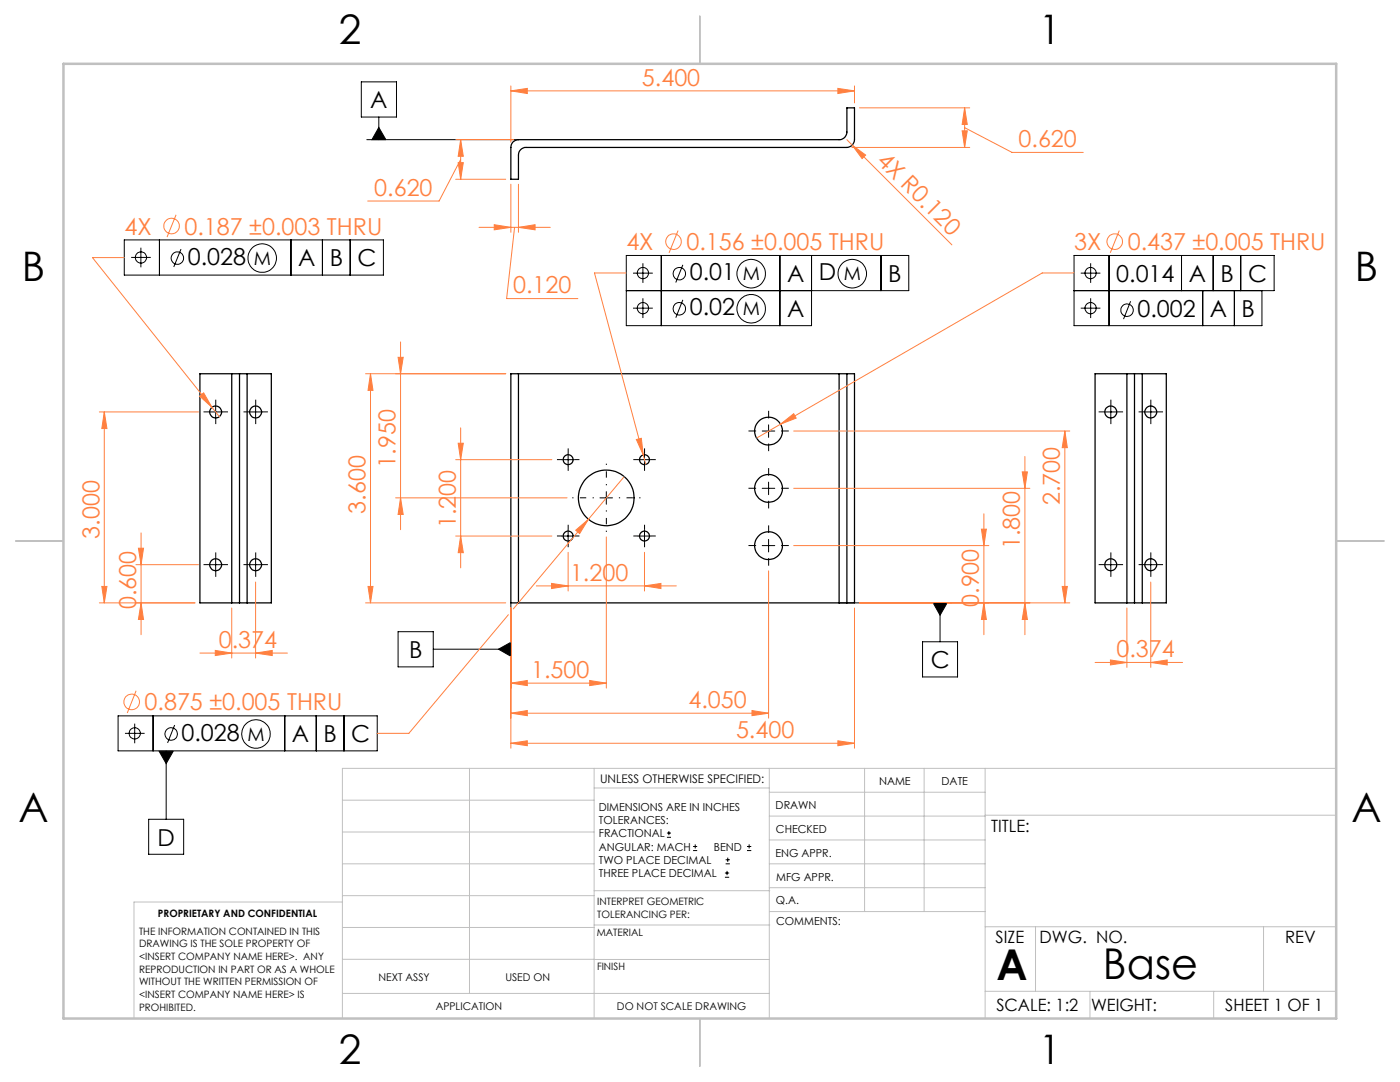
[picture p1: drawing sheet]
<svg xmlns="http://www.w3.org/2000/svg" width="279mm" height="216mm" viewBox="0 0 279 216" stroke-linecap="round" stroke-linejoin="round" font-family="sans-serif">
<g fill="none" stroke="#000" stroke-width=".25">
<path d="M102.4 28.3l.5-.3 .6-.1h64a1.51 1.51 0 0 0 1.5-1.5v-4.9h1.5v6.4a1.57 1.57 0 0 1-1.5 1.5h-64a1.51 1.51 0 0 0-1.5 1.5v4.9h-1.5v-6.4l.1-.6zM46.2 74.6h1.6M46.2 74.6h-6.3v45.7h6.3M46.2 74.6v45.7M47.8 74.6h1.5M47.8 74.6v45.7M49.3 74.6h4.9v45.7h-4.9M49.3 74.6v45.7M103.5 74.6h-1.5v45.7h1.5M103.5 74.6v45.7M103.5 74.6h64M167.5 74.6h1.5"/>
<path d="M167.5 74.6v45.7M169 74.6v45.7M169 74.6h1.5v45.7h-1.5M224.9 74.6h1.5M224.9 74.6h-6.4v45.7h6.4M224.9 74.6v45.7M226.4 74.6h1.6M226.4 74.6v45.7M228 74.6h4.8v45.7h-4.8M228 74.6v45.7M46.2 120.3h1.6M47.8 120.3h1.5"/>
<path d="M103.5 120.3h64M167.5 120.3h1.5M224.9 120.3h1.5M226.4 120.3h1.6"/>
<circle cx="43" cy="82.2" r="1.18"/>
<circle cx="51" cy="82.2" r="1.2"/>
<circle cx="113.4" cy="91.7" r=".99"/>
<circle cx="121" cy="99.3" r="5.6"/>
<circle cx="128.6" cy="91.7" r=".99"/>
<circle cx="153.4" cy="86" r="2.77"/>
<circle cx="153.4" cy="97.4" r="2.77"/>
<circle cx="221.7" cy="82.2" r="1.19"/>
<circle cx="229.7" cy="82.2" r="1.18"/>
<circle cx="43" cy="112.7" r="1.18"/>
<circle cx="51" cy="112.7" r="1.2"/>
<circle cx="113.4" cy="107" r=".99"/>
<circle cx="128.6" cy="107" r=".99"/>
<circle cx="153.4" cy="108.9" r="2.77"/>
<circle cx="221.7" cy="112.7" r="1.19"/>
<circle cx="229.7" cy="112.7" r="1.18"/>
</g>
<g fill="none" stroke="#ff8040" stroke-width=".2">
<path d="M102 18.1l3.2-.5v1.1zM102 17.1v11.3M102 18.1h68.5M167.2 17.6l3.3 .5-3.3 .6zM170.5 17.1v3.4M90.9 35.8h10M90.9 27.9h11.6M91.4 32.5h1.1l-.6 3.3zM91.9 27.9l.6 3.3h-1.1zM91.9 27.9v7.9M91.9 31.8l-4.3 8.3h-14.2M102 36.8v9.6"/>
<path d="M103.5 36.8v9.6M169 27.9l1.1 1.1M170 29.4h23.5M170.1 29l2.7 1.9-.8 .7zM170.1 29l19.9 19.9M171.5 21.5h22M192 26.1h1l-.5 3.3zM192.5 21.5l.5 3.3h-1zM192.5 21.5v7.9M192.5 25.5l9.5 4.9h14.2M24.8 51.4h-6.3l23.8 29.9M35.1 42.9l-1.8 4.4"/>
<path d="M95.6 45.4h14.2M98.6 44.8l3.4 .6-3.4 .5zM102.7 45.4l-1.6 14.2h14.2M103.5 45.4l3.3-.6v1.1zM125 54.5h-6.4l9.8 36.3M135.3 46l-1.8 4.4M214.3 54.5h-6.3l-52.2 30.1M223.4 46l-1.8 4.4M39.8 79l.8-.6 1.7 2.9zM73 74.6h27.9M73.9 74.6l.5 3.3h-1zM73.9 74.6v45.7"/>
<path d="M79.4 71.3h1.1l-.6 3.3zM79.9 68.2v37.5M19.8 82.2h19.8M20.8 82.2l.5 3.3h-1zM20.8 82.2v38.1M42.3 81.3l1.5 1.8M79 99.3h34.2M79.9 99.3l.6 3.4h-1.1zM90.9 91.7h19.2M91.4 88.4h1.1l-.6 3.3zM91.9 85.4v27.9M124.6 95.1l-22.2 26.4"/>
<path d="M127 87.7l1-.2 .4 3.3zM128.4 90.8l.5 1.9M155.8 84.6l2.6-2.1 .5 .9zM155.8 84.6l-4.8 2.8M158.4 97.4h47.1M158.4 86h55.1M204 94.2h1l-.5 3.2zM204.5 91.1v35.5M212.5 86l.5 3.3h-1zM212.5 86v34.3M20.3 117h1l-.5 3.3zM27.1 112.7h12.5"/>
<path d="M27.6 109.4h1l-.4 3.3zM28.2 106.3v20.3M51 116.1v15.2M73.4 117h1l-.5 3.3zM90.9 107h19.2M91.9 107l.6 3.3h-1.1zM107 116.9h28M110.1 116.4l3.3 .5-3.3 .5zM113.4 110.2v7.7M114.9 105.8l2.5-2.2-1.7 2.9zM121 107.1v30.2M128.6 116.9l3.3-.5v1z"/>
<path d="M128.6 110.2v7.7M153.4 113.9v29.4M158.4 108.9h38.9M195.9 105.6h.9l-.4 3.3zM196.4 102.5v24.1M212 117h1l-.5 3.3zM229.7 116.1v17.1M19.8 120.3h19.1M27.2 137.8l-1.8 4.5M28.2 120.3l.4 3.3h-1zM39.9 130.3h17.5M43 129.8l3.2 .5-3.2 .5z"/>
<path d="M46.2 121.3v10M51 130.3l3.3-.5v1zM73 120.3h27.9M101.5 122.7l-19.9 23.6h-6.4M102 136.3l3.2-.5v1zM102 121.3v28M102 136.3h19M117.7 135.8l3.3 .5-3.3 .5zM170.5 121.3v28M171.5 120.3h42M196.4 120.3l.4 3.3h-.9zM204.5 120.3l.5 3.3h-1z"/>
<path d="M218.5 132.2h17.5M221.6 131.7l3.3 .5-3.3 .5zM224.9 121.3v11.9M229.7 132.2l3.2-.5v1zM102 142.3l3.2-.5v1zM102 148.3l3.2-.5v1zM102 142.3h51.4M102 148.3h68.5M150.1 141.8l3.3 .5-3.3 .5zM167.2 147.8l3.3 .5-3.3 .5z"/>
<circle cx="34.2" cy="45.1" r="1.56"/>
<circle cx="134.4" cy="48.2" r="1.55"/>
<circle cx="222.5" cy="48.2" r="1.55"/>
<circle cx="26.3" cy="140.1" r="1.56"/>
</g>
<g fill="none" stroke="#000" stroke-width=".2">
<path d="M72.1 16.3h7v7.1h-7zM73.2 27.9h30.3M75.6 25.4l1.4 2.5h-2.8zM75.6 23.4v4.5M24.8 47.9h51.7v7h-51.7zM26.2 51.4h3.9M28.1 49.4v3.9M31.8 47.9v7M36.1 49.7l-1.4 3.6M58.1 47.9v7M64.3 47.9v7M69.9 47.9v7"/>
<path d="M126.3 54.5h4M128.3 52.5v3.9M128.3 59.5v4M132 51v14M136.3 52.8l-1.4 3.6M136.3 59.8l-1.4 3.6M155.6 51v14M162 51v14h-37v-14h56.4v7h-56.4M175.8 51v7M214.3 58h40v-7h-40v14h37.5v-7M215.7 54.5h3.9M217.7 52.5v3.9"/>
<path d="M217.7 59.5v4M221.3 51v14M235.8 51v7M240 58v7M242.1 51v7M246.3 58v7M247.6 51v7M126.3 61.5h4M215.7 61.5h3.9M225.6 60.1l-1.4 3.6M41.8 82.2h2.5M43 81v2.5"/>
<path d="M49.8 82.2h2.5M51 81v2.5M112.1 91.7h2.5M113.4 90.5v2.5M119.7 99.3h2.5M121 98.1v2.5M127.4 91.7h2.5M128.6 90.5v2.5M152.1 86h2.5M152.1 97.4h2.5M153.4 84.8v2.5M153.4 96.2v2.5"/>
<path d="M220.4 82.2h2.5M221.7 81v2.5M228.4 82.2h2.5M229.7 81v2.5M41.8 112.7h2.5M43 111.4v2.5M49.8 112.7h2.5M51 111.4v2.5M112.1 107h2.5M113.4 105.7v2.5M127.4 107h2.5M128.6 105.7v2.5"/>
<path d="M152.1 108.9h2.5M153.4 107.6v2.5M220.4 112.7h2.5M221.7 111.4v2.5M228.4 112.7h2.5M229.7 111.4v2.5M79.4 126h7.1v7.1h-7.1zM86.5 129.5h15.5M99.5 129.5l2.5-1.3v2.8zM102 120.3v11.7M167.5 120.3h22.5M184.1 128.1h7v7h-7z"/>
<path d="M186.2 120.3h2.8l-1.4 2.5zM187.6 120.3v7.8M23.6 142.8h51.7v7h-51.7zM24.9 146.3h4M26.9 144.4v3.9M30.6 142.8v7M31.7 149.9h2.9l-1.4 2.5zM33.2 149.9v13.6M34.9 144.7l-1.5 3.5M56.8 142.8v7M63.1 142.8v7M68.7 142.8v7"/>
<path d="M29.7 163.5h7v7h-7zM133.1 167.1h.8M133.1 166.2h.8M133.5 165.8v.9M138.3 169.7h.8M138.3 168.9h.8M138.7 168.5v.8M144.7 175h.8M144.7 174.2h.8M144.8 172.4h.9M144.8 171.6h.9M145.1 173.8v.8"/>
<path d="M145.2 171.1v.9M149.1 169.7h.8M149.1 168.9h.8M149.5 168.5v.8"/>
<circle cx="28.1" cy="51.4" r="1.12"/>
<circle cx="35.4" cy="51.5" r="1.25"/>
<circle cx="52.3" cy="51.5" r="2.85"/>
<circle cx="128.3" cy="54.5" r="1.12"/>
<circle cx="135.6" cy="54.6" r="1.24"/>
<circle cx="149.9" cy="54.6" r="2.85"/>
<circle cx="170.1" cy="54.6" r="2.85"/>
<circle cx="217.6" cy="54.5" r="1.12"/>
<circle cx="128.3" cy="61.5" r="1.12"/>
<circle cx="135.6" cy="61.6" r="1.24"/>
<circle cx="149.9" cy="61.6" r="2.85"/>
<circle cx="217.6" cy="61.5" r="1.12"/>
<circle cx="224.9" cy="61.9" r="1.24"/>
<circle cx="26.9" cy="146.3" r="1.12"/>
<circle cx="34.2" cy="146.5" r="1.26"/>
<circle cx="51.1" cy="146.5" r="2.84"/>
</g>
<g fill="none" stroke="#000" stroke-width=".2" stroke-dasharray="15.2 1.3 1.3 1.3" stroke-linecap="butt">
<path d="M41.8 82.2h-1.2M43.1 80.9v-1.2M43.1 83.4v1.2M44.3 82.2h1.2M49.8 82.2h-1.2M51 80.9v-1.2M51 83.4v1.2M52.3 82.2h1.2M112.1 91.7h-.9M113.4 93v1M113.4 90.5v-1M114.6 91.7h1"/>
<path d="M127.4 91.7h-1M128.6 93v1M128.6 90.5v-1M129.9 91.7h1M150.9 86h-1.5M150.9 97.4h-1.5M153.4 88.5v1.5M153.4 83.5v-1.5M153.4 99.9v1.6M153.4 94.9v-1.5M155.9 86h1.5M155.9 97.4h1.5"/>
<path d="M220.4 82.2h-1.1M221.7 80.9v-1.2M221.7 83.4v1.2M222.9 82.2h1.2M228.4 82.2h-1.2M229.7 80.9v-1.2M229.7 83.4v1.2M230.9 82.2h1.2M41.8 112.7h-1.2M43.1 111.4v-1.2M43.1 113.9v1.2M44.3 112.7h1.2"/>
<path d="M49.8 112.7h-1.2M51 111.4v-1.2M51 113.9v1.2M52.3 112.7h1.2M112.1 107h-.9M113.4 108.2v1M113.4 105.7v-1M114.6 107h1M127.4 107h-1M128.6 108.2v1M128.6 105.7v-1M129.9 107h1"/>
<path d="M150.9 108.9h-1.5M153.4 111.4v1.5M153.4 106.4v-1.6M155.9 108.9h1.5M220.4 112.7h-1.1M221.7 111.4v-1.2M221.7 113.9v1.2M222.9 112.7h1.2M228.4 112.7h-1.2M229.7 111.4v-1.2M229.7 113.9v1.2M230.9 112.7h1.2"/>
</g>
<path d="M118.5 99.3h-4.3M121 96.8v-4.3M123.5 99.3h4.3M121 101.8v4.3" fill="none" stroke="#000" stroke-width=".2" stroke-dasharray="15.2 1.3 1.3 1.3" stroke-dashoffset="15" stroke-linecap="butt"/>
<g fill="none" stroke="#c0c0c0" stroke-width=".2">
<path d="M68.3 159.7h50.3M93.7 153.3v44.9M118.6 153.3v49.9M118.6 157.2h34.9M153.5 153.3v49.9M153.5 158.1h43.1M172.5 153.3v28.6M184.4 153.3v28.6M196.6 153.3v49.9M266.7 153.3h-198.4v49.9M68.3 178.7h50.3M68.3 172.4h50.3"/>
<path d="M68.3 166h50.3M68.3 180h-41.6v23.2M118.6 177.7h35M153.5 167.6h43.1M153.5 162.8h43.1M153.5 172.4h43.1M153.5 177.1h43.1M196.6 162.7h70.1M68.3 198.2h85.2M68.3 191.4l85.2 .1M68.3 185.1h50.3M118.6 184.6h35"/>
<path d="M153.6 181.9h43M196.6 197.8h70.1M196.6 184.9h70.1M206.7 184.9v12.9M217.5 197.8v5.4M242.2 197.8v5.4M252.2 184.9v12.9"/>
</g>
<path d="M139.7 3.2v9.5M3.1 107.9h9.6M266.7 107.9h9.5M139.7 203.2v9.6" fill="none" stroke="#c0c0c0" stroke-width=".25"/>
<path d="M12.7 12.7h254v190.5h-254z" fill="none" stroke="#c0c0c0" stroke-width=".5"/>
<path d="M75.6 25.4l1.4 2.5h-2.8zM99.5 129.5l2.5 1.5v-2.8zM186.2 120.3l1.4 2.5 1.4-2.5zM31.7 149.9l1.5 2.5 1.4-2.5z" fill="#000"/>
<g fill="#ff8040">
<path d="M170.1 29l2.7 1.9-.8 .7z"/>
<path d="M51 130.3l3.3-.5v1zM43 129.8l3.2 .5-3.2 .5z"/>
<path d="M192.5 21.5l.5 3.3h-1zM192 26.1h1l-.5 3.3zM91.4 32.5h1.1l-.6 3.3zM91.9 27.9l.6 3.3h-1.1zM102 18.1l3.2-.5v1.1zM167.2 17.6l3.3 .5-3.3 .6zM103.5 45.4l3.3-.6v1.1zM98.6 44.8l3.4 .6-3.4 .5zM155.8 84.6l3.1-1.2-.5-.9zM127 87.7l1.4 3.1-.4-3.3zM114.9 105.8l.8 .7 1.7-2.9zM39.8 79l2.5 2.3-1.7-2.9z"/>
<path d="M102 136.3l3.2-.5v1zM117.7 135.8l3.3 .5-3.3 .5zM102 142.3l3.2-.5v1zM150.1 141.8l3.3 .5-3.3 .5zM102 148.3l3.2-.5v1zM167.2 147.8l3.3 .5-3.3 .5z"/>
<path d="M229.7 132.2l3.2-.5v1zM221.6 131.7l3.3 .5-3.3 .5z"/>
<path d="M128.6 116.9l3.3-.5v1zM110.1 116.4l3.3 .5-3.3 .5z"/>
<path d="M20.3 117h1l-.5 3.3zM20.8 82.2l.5 3.3h-1z"/>
<path d="M27.6 109.4h1l-.4 3.3zM28.2 120.3l.4 3.3h-1z"/>
<path d="M204.5 120.3l.5 3.3h-1zM204 94.2h1l-.5 3.2zM212 117h1l-.5 3.3zM212.5 86l.5 3.3h-1zM79.9 99.3l.6 3.4h-1.1zM79.4 71.3h1.1l-.6 3.3z"/>
<path d="M195.9 105.6h.9l-.4 3.3zM196.4 120.3l.4 3.3h-.9zM73.9 74.6l.5 3.3h-1zM73.4 117h1l-.5 3.3z"/>
<path d="M91.4 88.4h1.1l-.6 3.3zM91.9 107l.6 3.3h-1.1z"/>
</g>
<g font-size="8.5">
<text x="198.9" y="195.5">A</text>
<text x="220.1" y="195.4">Base</text>
</g>
<g font-size="8.1">
<text x="67.6" y="8.9">2</text>
<text x="207.3" y="8.9">1</text>
<text x="4.4" y="56.2">B</text>
<text x="270.4" y="56.2">B</text>
<text x="3.7" y="164.1">A</text>
<text x="269.7" y="164.1">A</text>
<text x="67.6" y="212.4">2</text>
<text x="207.3" y="212.4">1</text>
</g>
<g font-size="4.7" fill="#ff8040">
<text x="128.1" y="17.1">5.400</text>
<text x="203.3" y="29.4">0.620</text>
<text x="174.8" y="32.3" transform="rotate(45 174.8 32.3)">4X R0.120</text>
<text x="74.7" y="39.1">0.620</text>
<text x="24.8" y="46.8">4X</text>
<text x="36.8" y="46.8">0.187 ±0.003 THRU</text>
<text x="125" y="49.9">4X</text>
<text x="137" y="49.9">0.156 ±0.005 THRU</text>
<text x="214.4" y="49.9">3X</text>
<text x="225.1" y="49.9">0.437 ±0.005 THRU</text>
<text x="102.4" y="58.5">0.120</text>
<text x="78.9" y="93.3" transform="rotate(-90 78.9 93.3)">1.950</text>
<text x="211.5" y="100.8" transform="rotate(-90 211.5 100.8)">2.700</text>
<text x="19.8" y="107.5" transform="rotate(-90 19.8 107.5)">3.000</text>
<text x="72.9" y="102.5" transform="rotate(-90 72.9 102.5)">3.600</text>
<text x="90.9" y="105.4" transform="rotate(-90 90.9 105.4)">1.200</text>
<text x="203.5" y="109.6" transform="rotate(-90 203.5 109.6)">1.800</text>
<text x="113.8" y="115.9">1.200</text>
<text x="27.1" y="121.5" transform="rotate(-90 27.1 121.5)">0.600</text>
<text x="195.4" y="121.1" transform="rotate(-90 195.4 121.1)">0.900</text>
<text x="43.7" y="129.3">0.374</text>
<text x="222.8" y="131.2">0.374</text>
<text x="106" y="135.3">1.500</text>
<text x="28.9" y="141.8">0.875 ±0.005 THRU</text>
<text x="137.4" y="141.3">4.050</text>
<text x="146.9" y="147.3">5.400</text>
</g>
<g font-size="4.7">
<text x="73.9" y="21.6">A</text>
<text x="37.5" y="52.8">0.028</text>
<text x="59.5" y="53.1">A</text>
<text x="65.8" y="53.1">B</text>
<text x="71.3" y="53.1">C</text>
<text x="137.6" y="56">0.01</text>
<text x="157.1" y="56.2">A</text>
<text x="163.4" y="56">D</text>
<text x="177.3" y="56.2">B</text>
<text x="222.8" y="56.2">0.014</text>
<text x="237.3" y="56.2">A</text>
<text x="243.5" y="56.2">B</text>
<text x="249.1" y="56.2">C</text>
<text x="137.6" y="63">0.02</text>
<text x="157.1" y="63.2">A</text>
<text x="227" y="63.2">0.002</text>
<text x="241.5" y="63.2">A</text>
<text x="247.8" y="63.2">B</text>
<text x="81.6" y="131.3">B</text>
<text x="185.7" y="133.3">C</text>
<text x="36.2" y="147.8">0.028</text>
<text x="58.3" y="148.1">A</text>
<text x="64.6" y="148.1">B</text>
<text x="70.1" y="148.1">C</text>
<text x="31.4" y="168.7">D</text>
</g>
<g font-size="3.7">
<text x="50.6" y="52.8">M</text>
<text x="148.2" y="55.9">M</text>
<text x="168.4" y="55.9">M</text>
<text x="148.2" y="62.9">M</text>
<text x="49.4" y="147.8">M</text>
</g>
<g font-size="3.4">
<text x="197.8" y="166">TITLE:</text>
<text x="198.7" y="188.1">SIZE</text>
<text x="207.5" y="188.1">DWG. NO.</text>
<text x="256.5" y="188.2">REV</text>
<text x="198.8" y="201.7">SCALE: 1:2</text>
<text x="217.7" y="201.8">WEIGHT:</text>
<text x="244.5" y="201.7">SHEET 1 OF 1</text>
</g>
<text font-size="2.4" x="119.8" y="156.2">UNLESS OTHERWISE SPECIFIED:</text>
<g font-size="2.2">
<text x="119.5" y="161.8">DIMENSIONS ARE IN INCHES</text>
<text x="154.8" y="161.4">DRAWN</text>
<text x="175.4" y="156.6">NAME</text>
<text x="187.9" y="156.7">DATE</text>
<text x="119.5" y="164.4">TOLERANCES:</text>
<text x="119.5" y="167.1">FRACTIONAL</text>
<text x="154.9" y="166.3">CHECKED</text>
<text x="119.5" y="169.7">ANGULAR: MACH</text>
<text x="119.5" y="172.4">TWO PLACE DECIMAL</text>
<text x="142.5" y="169.7">BEND</text>
<text x="154.8" y="170.9">ENG APPR.</text>
<text x="119.5" y="175">THREE PLACE DECIMAL</text>
<text x="154.9" y="175.7">MFG APPR.</text>
<text x="154.9" y="180.4">Q.A.</text>
<text x="154.9" y="184.6">COMMENTS:</text>
</g>
<g font-size="2.1">
<text x="75.5" y="195.7">NEXT ASSY</text>
<text x="100.9" y="195.7">USED ON</text>
<text x="86.9" y="201.5">APPLICATION</text>
<text x="123.1" y="201.6">DO NOT SCALE DRAWING</text>
</g>
<g font-size="2">
<text x="31.5" y="182.9">PROPRIETARY AND CONFIDENTIAL</text>
<text x="119.2" y="180.6">INTERPRET GEOMETRIC</text>
<text x="119.2" y="183.1">TOLERANCING PER:</text>
<text x="27.8" y="186.5">THE INFORMATION CONTAINED IN THIS</text>
<text x="27.8" y="189">DRAWING IS THE SOLE PROPERTY OF</text>
<text x="27.8" y="191.6">&lt;INSERT COMPANY NAME HERE&gt;. ANY</text>
<text x="119.1" y="186.7">MATERIAL</text>
<text x="27.8" y="194.1">REPRODUCTION IN PART OR AS A WHOLE</text>
<text x="27.8" y="196.6">WITHOUT THE WRITTEN PERMISSION OF</text>
<text x="119.1" y="193.5">FINISH</text>
<text x="27.8" y="199.1">&lt;INSERT COMPANY NAME HERE&gt; IS</text>
<text x="27.8" y="201.7">PROHIBITED.</text>
</g>
</svg>
